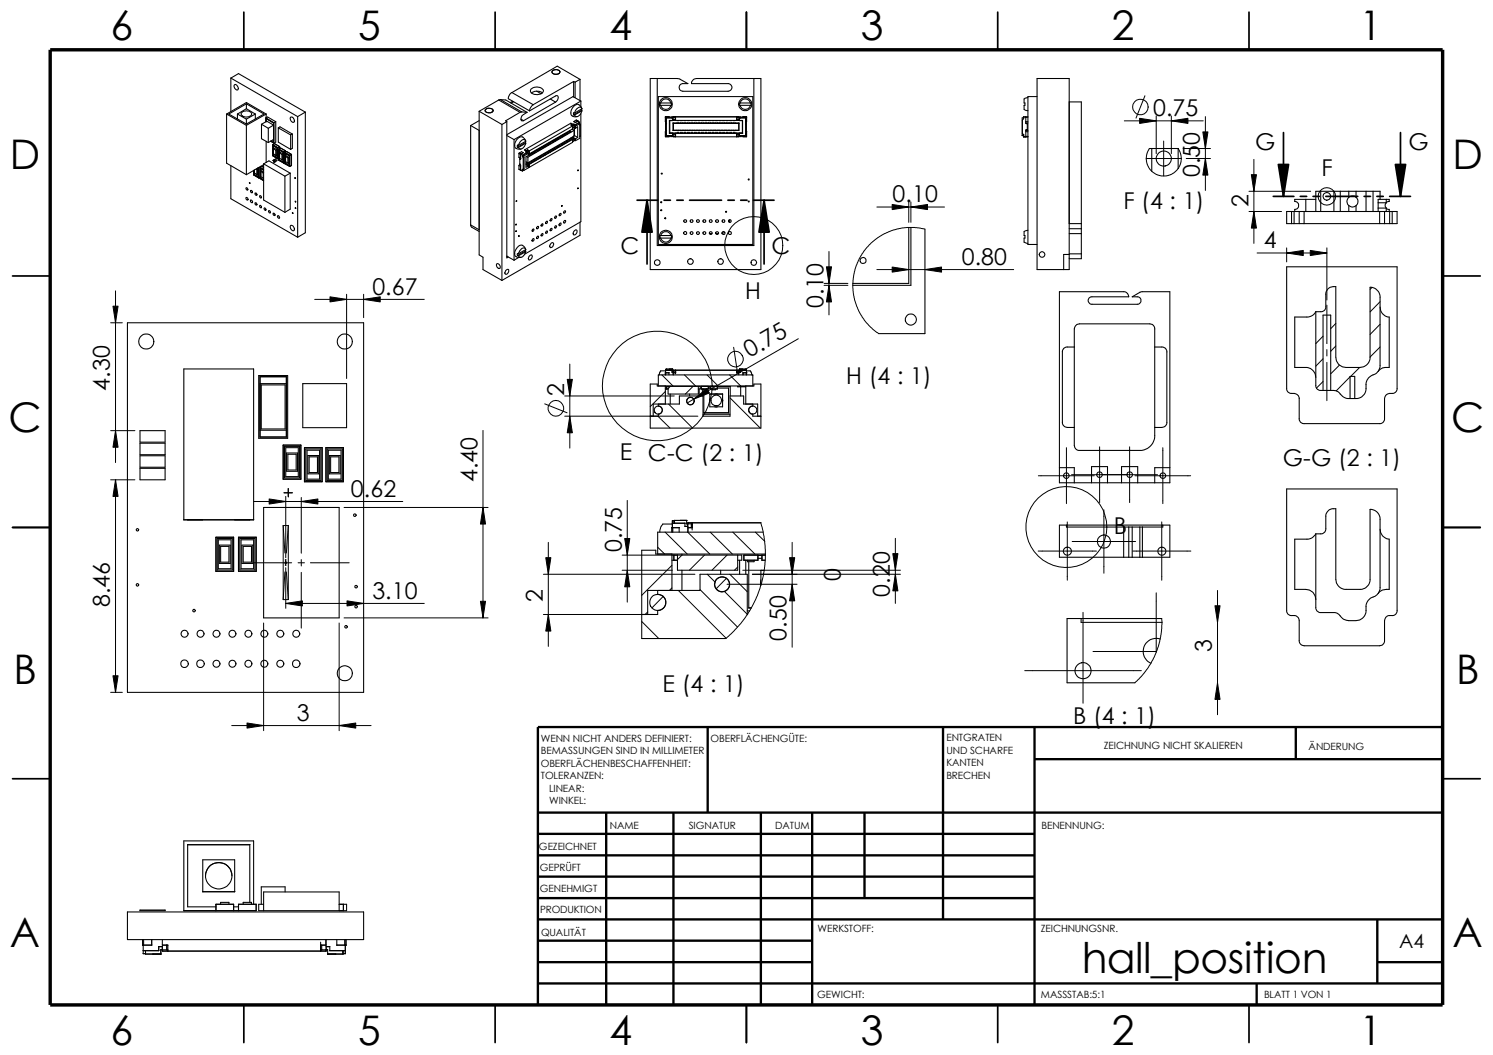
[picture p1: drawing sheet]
<svg xmlns="http://www.w3.org/2000/svg" width="297mm" height="210mm" viewBox="0 0 297 210" stroke-linecap="round" stroke-linejoin="round" font-family="sans-serif">
<g fill="none" stroke="#000" stroke-width=".34">
<path d="M48.5 2.4v7.5M98.5 2.4v7.5M148.5 2.4v7.5M198.5 2.4v7.5M248.5 2.4v7.5M126.7 39.8h4.1M128.7 39.8l1 6.4h-2zM128.7 39.8v12.7M132.1 39.8h1.3M134.7 39.8h1.2M137.2 39.8h6.3M144.8 39.8h1.3"/>
<path d="M147.4 39.8h1.2M149.9 39.8h4.1M152 39.8l1 6.4h-2zM152 39.8v12.7M253.3 39.1h4.1M254.3 32.7h2.1l-1 6.4zM255.4 26.4v12.7M258.7 39.1h1.3M261.2 39.1h1.3M263.8 39.1h6.3M271.4 39.1h1.3M273.9 39.1h1.3"/>
<path d="M276.5 39.1h4.1M277.6 32.7h2.1l-1.1 6.4zM278.6 26.4v12.7M2.5 54.9h7.5M287 54.9h7.5M2.5 104.9h7.5M287 104.9h7.5M2.5 154.9h7.5M287 154.9h7.5M48.5 199.9v7.5M98.5 199.9v7.5M148.5 199.9v7.5"/>
<path d="M198.5 199.9v7.5M248.5 199.9v7.5"/>
</g>
<g fill="none" stroke="#000" stroke-width=".47">
<path d="M140.8 144.7v17M187.6 144.7v38.2M205.8 144.7v55.2M205.8 151h81.2M257.8 144.7v6.3M287 144.7h-180v55.2M107 170.2h98.8M107 165.9h98.8M107 161.7h180M107 178.7h98.8M107 174.4h98.8M120.6 161.7v38.2"/>
<path d="M134 161.7v38.2M151.4 161.7v38.2M161.6 161.7v38.2M172 161.7v17M107 191.4h54.6M107 187.2h54.6M107 182.9h180M107 195.7h180M250 195.7v4.2M274 182.9v12.8M274 191.4h13"/>
</g>
<path d="M10 9.9h277v190h-277z" fill="none" stroke="#000" stroke-width=".68" stroke-linecap="butt"/>
<g fill="none" stroke="#000" stroke-width=".2">
<path d="M227.8 19l-1.8 4.5M223.7 24h15.7M226.7 23.5l3.3 .5-3.3 .6zM228 31.5h7M228.7 29.5l-.6 1.5-.1 .7 .3 1.1 .5 .9 1.4 1.1 .9 .2h.9l1.5-.6 .9-.8 .3-.6 .3-1.5M230 23.1v7.5M231.5 28.1v6.9M233 24l3.3-.5v1.1zM233 23.1v7.5M234.4 29.5l.4 .7 .2 1.3M235.4 29.5h5.4M236 31.5h4.8"/>
<path d="M239.3 26.2h1l-.5 3.3zM239.8 31.5l.5 3.3h-1zM239.8 23.2v14.7M248.5 38.1h12.3M249 34.8h1l-.5 3.3zM249.5 31.7v16.7M23 57.9v34.1M62.6 59.6h21.8M65.7 59.1l3.3 .5-3.3 .5zM69 58.5v16.8M72.3 59.6l3.3-.5v1zM72.3 58.5v4.7"/>
<path d="M164 56.8h4.7M164 56.4h4.7M164.4 53.1h1l-.5 3.3zM164.9 56.8l.5 3.3h-1zM164.9 50v12.7M174.5 41.2h13.4M174.5 53.6h27.2M177.5 40.7l3.3 .5-3.3 .5zM177.5 53.1l3.3 .5-3.3 .5zM180.8 40.2v4M181.2 41.2l3.3-.5v1zM181.2 40.2v4"/>
<path d="M184 53.6l3.3-.5v1zM184 45.6l-2-.3h-2.4l-1.7 .4-1.9 .8-1.4 .8-1.7 1.4-1.4 1.8-.9 1.7-.5 1.4-.4 2.2v2.1l.3 1.7 .9 2.3 1.1 1.9 1.6 1.6 1.2 1M248.5 42.1h6.5M249.5 42.1l.5 3.3h-1zM250.1 50.3h13.9M256 50.3l3.3-.5v1zM256 49.3v2.8M260.7 49.8l3.3 .5-3.3 .5zM264 49.3v10.4M273 57.2l-.4 .4M22 64.2h2.3M22.5 60.9h1l-.5 3.3z"/>
<path d="M112.3 78.8h21.9M112.9 75.5h1l-.5 3.3zM113.4 72.4v16.8M131.7 74.6l2.2 2.2M132.4 77.9l-3 3M133.3 76.9l-.4 .4M136.2 74.6l2.2 2.2M137.9 76.9l-1.5 1.5M138 79.4l2.6-2.1 .5 .9zM140.7 74.6l2.2 2.2M145.2 74.6l2.2 2.2M145.2 79.2l6.1 6"/>
<path d="M146 69.1l.7 4.7M149.6 74.6l.2 .1M158.8 67.4l-22.1 12.8M263.2 66.9l-1.4 1.5M263.2 71.4l-1.4 1.5M263.2 75.9l-1.3 1.3M264 60.7v7.6M264 69.6v1.2M264 72.1v7.6M265.8 64.3l-1.1 1.1M265.8 68.8l-1.1 1.1M266.5 72.6l-1.8 1.8"/>
<path d="M268.6 75l-2.8 2.8M270.5 73.1l-1.8 1.8M274.6 60l-2 2.1M274.6 64.5l-2 2M274.6 69l-2 2M22 95.5h4.8M22 85.7h4.8M23 95.5l.5 3.3h-1zM23 85.7l.5 3.3h-1zM23 95.5v42.3M50.5 99.8h29.6M53.5 99.3l3.4 .5-3.4 .5z"/>
<path d="M56.9 98.8v12.2M59.9 99.8l3.3-.5v1zM59.9 99v11.1M96.1 85.6v37.3M108.4 80.3l4.4 1.8M112.3 82.8h26.5M113.4 82.8l.5 3.3h-1zM124.8 99.6v20.2M130.9 82.8l2.4 2.4M133 80.4l4.8 4.8M206.6 94.7h11.1M212.2 89.1v11.1"/>
<path d="M213.2 94.4h17.1M218.8 88.9v11.1M224.7 88.9v11.1M225.8 94.7h11.1M231.3 89.1v11.1M50.5 112h7.5M56.3 104.6l.4 5.4M56.3 104.6v14.7M56.3 119.3h1.1M56.3 104.6h1.1v14.7M56.7 113.8l-.4 5.5M56.7 111.9h.3"/>
<path d="M56.7 111.8l.3 .3M56.8 111.3l.1 1.2M56.9 111.8v.3M56.9 112.9v8.1M56.9 111.3l-.1 1.2M57 113.8l.4 5.5M57 111.8l-.3 .3M57.4 104.5l-.4 5.5M59.3 112h1.3M59.9 111.3v1.3M59.9 113.9v11.1M61.8 112h7.7"/>
<path d="M68.4 101h28.7M69 119.5l3.3 .6-3.3 .5zM95.6 119.6h1l-.5 3.3zM96.1 101l.5 3.3h-1zM108.1 114.3h30.2M108.6 111h1l-.5 3.3zM109.1 107.9v20.7M123.8 113.5h10M123.8 110.4h10M124.3 107.1h1l-.5 3.3zM124.8 113.5l.5 3.3h-1zM130.8 108.9l1.4 1.3"/>
<path d="M131.9 118.7l-2.2 2.2M132.3 105.9l4.4 4.3M133.7 112.5l-6 5.9M133.7 117l-.5 .5M135 117.5l9.5 9.5M135.7 110.4l-.9 .9M136.8 105.9l4.4 4.3M139.3 117.3l7.4 7.5M140.2 110.4l-3 3.1M140.7 114.3l1.5 1.5M141.3 105.9l4.4 4.3M144.1 117.7l4.6 4.5"/>
<path d="M144.5 115.1l-2 2M144.6 110.4l-3 3.1M144.6 116.2h14M145.2 114.3l3.5 3.4M145.8 105.9l4.4 4.3M146.8 112.8l-.7 .7M147.8 113.5h31.4M149.7 114.3h29.5M150.3 105.9l1.8 1.8M151.3 116.5l-.9 2.6-1.8 3.3-2 2.5-2.2 2.1M151.4 104l.6 2.8 .3 2.5-.2 3.8-.7 3.3M157.1 111h1l-.5 3.3z"/>
<path d="M157.6 116.2l.5 3.3h-1zM157.6 107.9v20.9M177.6 110.2h1l-.5 3.3zM178.1 114.3l.5 3.3h-1zM178.1 107.1v13M206.5 109.6h11.6M212.3 103.8v11.6M213.3 107.7h12.6M219.6 101.4v12.6M225.3 109.6h11.6M230 117.9v11.9M231.1 103.8v11.6"/>
<path d="M242.2 117.5v24.7M22 137.8h2.3M22.5 134.5h1l-.5 3.3zM52.4 124v21.4M56.9 120.1l3.3-.6v1.1zM56.9 120.1h27.5M67.5 124v21.4M68.4 122.9h28.7M108.1 122.3h21.8M109.1 122.3l.5 3.3h-1zM127.7 123.7l3.4 3.3M128.9 121.8l-.5 .5"/>
<path d="M203.9 133.4h23.2M215.5 121.8v18.1M217.5 129.6h12.6M231.1 123.1l-.1 3.1-.3 1.5-.7 2.1-.6 1.5-1.1 1.8-1.1 1.4-1.4 1.3M241.7 120.5h1l-.5 3.3zM242.2 135.8l.5 3.3h-1zM46.1 144.4h27.7M49.1 143.8l3.3 .6-3.3 .5zM67.5 144.4l3.3-.6v1.1z"/>
<circle cx="226.9" cy="21.3" r="1.56"/>
<circle cx="264" cy="39.1" r="1.73"/>
<circle cx="150" cy="48.9" r="5.8"/>
<circle cx="130.8" cy="76.8" r="10.9"/>
<circle cx="146.3" cy="71.5" r="1.55"/>
<circle cx="110.6" cy="81.2" r="1.55"/>
<circle cx="212.2" cy="104.9" r="8.1"/>
</g>
<g fill="none" stroke="#000" stroke-width=".21">
<path d="M45.9 15.5l1.6-.9 13.2 7.7M45.9 15.5l13.3 7.7M45.9 15.5v6.7M46.6 16.9a.62 .62 0 0 1 .7 .2 .62 .62 0 0 1 .1 .7 .62 .62 0 0 1-.7-.2 .62 .62 0 0 1-.1-.7zM99.2 19.9l4.3 2.5M99.2 19.9l-3.9 2.2M99.6 19.8l-.4 .1M99.6 19.8l4.2 2.5M99.6 19.8l1 .1 4.3 2.5M101.9 18.4a1.49 1.49 0 0 0-.8 1.2l4.3 2.5M101.9 18.4l4.2 2.4M105.7 17.7a1.64 1.64 0 0 1 2.4 .4 1.56 1.56 0 0 1-2.1 .5l-.4-.3z"/>
<path d="M105.7 18.5l.3-.2a1.97 1.97 0 0 1 1.8 .1l.1 .1M106.8 18.1l.9 .6M109.5 19.7l1 .6M109.9 14.1a1.04 1.04 0 0 1 1.5 .2 .93 .93 0 0 1-1.5 .3zM110 14a.85 .85 0 0 1 1.4 .4 .95 .95 0 0 1-1.6-.1zM114.1 16.2v3.1M114.1 16.2l-8 4.6M114.1 16.2l.3 .1M114.4 16.3v3.1M115.4 15.8l-1 .5M115.4 15.8v4.2M115.4 15.8l-4.5-2.6-9 5.2"/>
<path d="M129.4 15.6h5.4l2.1 1h-1.1a.76 .76 0 0 0-.7 .8 .76 .76 0 0 0 .7 .8h9.1a.76 .76 0 0 0 .7-.8 .76 .76 0 0 0-.7-.8h-7.3a1.01 1.01 0 0 1 1-1h12.8v38h-22zM130.8 15.6v33.3h19.2v-33.3M131 19.2h18.8v29.4h-18.8zM204.5 19.4l-.8 .3v.8h.2v.5h-.2v.8l.8 .2M206.3 19.2h-1.8v29.4h1.8M206.3 15.6h6.4v38h-6.4zM45.1 22.7l3.9 2.2M45.1 22.7v9.8l3.9 2.3M45.1 22.7l3.9-2.3 4 2.3M45.9 32.9v6.6l13.3 7.7M47.2 22.7v1M47.2 22.7l1.8 1"/>
<path d="M48.1 22.4a1.31 1.31 0 0 1 2 .3 1.19 1.19 0 0 1-1.1 .6 1.19 1.19 0 0 1-1-.7zM48.9 39.3a.26 .26 0 0 1 .4 .1 .26 .26 0 0 1-.2 .4zM48.9 37.4l.2-.1 .1 .2v.3l-.2-.1zM49 20.7v.9M49 23.7v1M49 24.9v9.9M49 21.6l-1.8 1.1M49 21.6l1.8 1.1M49 20.7l3.5 2-3.5 2M49 20.7l-3.5 2 3.5 2M49.6 36.3l.1 .2zM49.8 39.8a.3 .3 0 0 1 .4 .2 .3 .3 0 0 1-.1 .3l-.2-.1z"/>
<path d="M49.9 37.9l.3 .2v.3a.34 .34 0 0 1-.3-.5zM50.5 33.9v.9l1 .6M50.6 34.4l.5 .3M50.8 22.7l-1.8 1M50.8 22.7v1M51 33.6l.1 .1M51.1 33.7v1M51.1 34.7l.2 .1M51.2 33.5l.1 .1M51.2 33.6l-.1 .1M51.2 34.6l-.1 .1M51.3 33.4v1.7l-.7-.4v-.9"/>
<path d="M51.4 33.4v1.9l-.9-.5v-.9M51.5 33.3v2.1M51.6 39h.3l.1 .3a.24 .24 0 0 1-.3 0 .24 .24 0 0 1-.1-.3zM51.7 33.3v2.2l.7 .4M51.7 33.3l.4-.2 .3 .2M51.7 35.2l-.2 .2M51.7 33.3l.7 .4M51.8 33.1v.2M51.9 35.2l.5 .2M51.9 34.1v-.1l.5 .2M52 34.1l.4 .3M52 24.7l1.4 .8"/>
<path d="M52 24.7v2.9l1.4 .8M52.4 34.4v1M52.4 32.6v7.2l4.3 2.4M52.4 33.8l-.6-.4v2.1l.6 .4M52.4 33.9l-.5-.3v1.9l.5 .3M52.4 34.3v.1M52.4 35.4h.1M52.4 32.6l4.3 2.5M52.4 32.6l1.1-.6 4.2 2.5M52.4 32.8l-3.4 2M52.9 23.5l1.6 .9M52.9 23.5v.8"/>
<path d="M52.9 23.5l.4-.2 1.6 .9M53 24.2v-.6l1.4 .9v3.9l-.5-.3M53 24l1.4 .9M53 22.7v.8M53 28.1v4.2M53 22.7l-4 2.2M53 24.2l-1 .5M53.4 25.5v2.9M53.8 28.1l.7 .4M54.3 27.9h.1M54.3 28.8l.9 .6M54.3 28.8l.3-.2 1 .6"/>
<path d="M54.3 28.8v2.2l.9 .6M54.3 28.9l.9 .5v2.1l-.9-.6zM54.4 24.9l-1 .6M54.4 27.8l-1 .6M54.4 29l.7 .5v1.8l-.7-.4zM54.4 30.6l.5 .3M54.4 29.4l.7 .4v1.1h-.2M54.5 24.4v4.1M54.5 31.8v.5l.2-.1M54.5 31.8l-.2 .1 .2 .1M54.5 31.8l.4-.2v.2M54.5 29.5l-.1 .1 .5 .3"/>
<path d="M54.9 24.2v4.1l-.4 .2M54.9 29.9v1M54.9 24.2l-.4 .2M54.9 31.8l.2 .2-.3 .2-.3-.2M54.9 31.8l-.4 .2M55 29.8l-.1 .1M55 30.8l-.1 .1M55.2 29.4v2.2M55.4 25.4v2.9l2.4 1.4M55.4 25.4l2.4 1.4M55.4 25.4l.3-.2 2.5 1.5M55.5 29.7l.9 .5"/>
<path d="M55.5 29.7l.3-.2 1 .5M55.5 29.7v2.2l.9 .5M55.5 31.5l-.3 .1M55.6 29.9l.7 .4v1.9l-.7-.4M55.6 30.4l.5 .3M55.6 30.4v1.1l.5 .2M55.6 29.2v.4M55.6 29.2l-.4 .2M55.7 30.4v-.1l.6 .3v1.2l-.2-.1M55.7 30.4h-.1M56.1 30.7v1M56.2 30.6l-.1 .1"/>
<path d="M56.2 31.7h-.1M56.4 30.3l-.9-.5v2l.9 .5M56.4 30.2v2.2M56.6 30.4l1.1 .5M56.6 30.4l.4-.3 1 .6M56.6 30.4v2.2l1.1 .5M56.6 32.3l-.2 .1M56.7 35.1v7.1M56.7 30.5l.9 .4v2.1l-.9-.5zM56.8 30v.3M56.8 32.2l.5 .2M56.8 30l-.4 .2"/>
<path d="M56.9 31.1v-.2l.5 .4v1.2l-.1-.1M56.9 31.1l-.1 .1 .5 .2M57.3 31.4v1M57.4 31.4h-.1M57.4 32.4h-.1M57.5 31l-.7-.4v1.9l.7 .4M57.7 30.9v2.2M57.7 34.5l-1 .6M57.7 34.5v7.1l-1 .6M57.8 23.3a.63 .63 0 0 1 .7 .3 .63 .63 0 0 1-.1 .7 .72 .72 0 0 1-.6-1zM57.8 26.8v2.9M58 30.7l-.3 .2"/>
<path d="M58 30.7v2.2l-.3 .2M58.2 26.7v2.8l-.4 .2M58.2 26.7l-.4 .1M58.6 35.3h.2v.2zM59.2 23.2v24M60.7 22.3l-1.5 .9M60.7 22.3v24l-1.5 .9M93.6 25l1.7 1M93.6 25v19.7M95.3 22.1v28.6l.8 .5v2.4l3.8 2.2M95.3 24l-1.7 1M95.3 22.1l4.6 2.7"/>
<path d="M96.6 21.8a.99 .99 0 0 1 1.5 .2 .93 .93 0 0 1-1.6 0zM99.9 24.8v31M100.8 27l1.5 .8M100.8 24.2v27.1l.3-.2M100.8 24.2l-.9 .6M102 20.2l-.5 .2M102.2 20.2l-.5 .3M102.3 27.8v24M102.7 40l.1-.1-.1 .2zM103 29.3h.2M103.2 28.9h-.2v.4M103.2 33.7l.4 .2"/>
<path d="M103.2 30.6l.3 .1M103.2 30.6v.7M103.2 32.9v.8M103.2 31.3l.2 .1M103.2 32.9l.3 .2M103.2 33.7l.3 .1M103.3 30.4l-.1 .2M103.3 30.4l.5-.2 .3 .2-.5 .2M103.3 30.4l.3 .2M103.4 31.4v1.3l.1 .1M103.4 31.4l.2 .1M103.4 32.6l-.2 .3"/>
<path d="M103.5 22.4l-2.9 1.6 .2 .2M103.5 33.8l.1 .1M103.5 31.6l-.1 .1M103.5 30.7v.8l-.3-.2M103.5 33.1v.7M103.6 28.1l.1-.1a.55 .55 0 0 1 .9-.1v.2l-1.4 .8zM103.6 32.8v1l.3 .2M103.6 30.7v1M103.6 31.6l-.1 .1M103.6 30.7l.3 .2M103.6 31.6h.1M103.6 33l-.1 .1"/>
<path d="M103.6 30.6l-.1 .1M103.6 23.7l.6 .3M103.6 33.9h.1M103.8 22.3l-.3 .1M103.8 22.3l1.1 .1M103.9 30.9v.2M103.9 33.7v.3M103.9 31.1l.2 .3M104.1 30.9l.1 .1M104.1 31l-.2 .1M104.1 30.9v.1M104.1 33.7l.1 .2"/>
<path d="M104.1 31l.1 .3-.1 .1M104.1 33.7h-.2M104.1 31.4v2.3M104.1 30.4l-.5 .3M104.1 33.7l.1-.1-.1 .1M104.2 33.9l-.3 .1M104.2 31l.9-.5v.4l-.5 .3v2.1l.5-.3M104.2 31v2.9M104.4 29.8l.3 .3 .2-.2 .3 .2M104.4 29.8l.3 .2 .3-.2M104.6 28.4v.1M104.6 28.1v.3"/>
<path d="M104.6 28.4l-1.6 .9M104.6 28.1a.94 .94 0 0 0-.8-.9 .94 .94 0 0 0-1 .6 1.18 1.18 0 0 0-.1 1.7l1 .1M104.6 28.5a1.09 1.09 0 0 1-1.3 1.1l-.1-.3M104.6 28.5l-1.4 .8M104.6 32.5l.2-.1 .3 .2M104.6 32.2l.4 .2M104.6 32.8l.5 .2M104.6 32.7l.2 .1M104.7 30.3h.1M104.8 30.1l.1 .1M104.8 30.1l-.2 .1 .2 .2M104.8 30.4l-.9 .5"/>
<path d="M104.8 30.1v.2M104.8 30.4l-.7 .5M104.8 30.3l.1 .1M104.8 31.1l.2 .2M104.8 32.8l.1 .1M104.8 32.4v.1M104.8 32.4l.5 .3M104.9 22.4l-.7 .4a.91 .91 0 0 0-.4 1.2h.4M104.9 30.4l.4 .2M104.9 30.2v.2M104.9 32.3l-.1 .1M105 29.8l.3 .2"/>
<path d="M105 29.8v.1M105 31.3v1.1M105.1 30.5h.1M105.1 32.6l.1 .3-.2 .1M105.1 32.6l-.3 .2M105.1 33v.4l-.9 .5M105.2 30.1l-.3 .1M105.2 30.1v.1M105.2 33.1v.1M105.2 30.5l-.1 .1M105.2 30.8l.2 .1M105.2 30.8h.1"/>
<path d="M105.2 33.2l-.1 .1M105.2 33.2l.1 .1M105.2 32.4l.3 .2M105.2 32.4l.4-.1 .1 .1-.2 .2M105.2 30.2v.2M105.2 32.8v.3M105.3 30.8l.1 .1M105.3 30.6l-.2 .1M105.3 30v.6M105.3 32.7v.6M105.5 30.6l.2 .2-.3 .1M105.5 30.6l-.2 .2"/>
<path d="M105.5 30.6l-.3 .2M105.7 30.5l.2 .1M105.7 32.1l.3 .2M105.7 32.1l.4-.1 .1 .1-.2 .2M106 30.4h.1M106 30.4l.2 .1-.3 .1M106 30.4l-.3 .1M106.1 20.8a1.66 1.66 0 0 0-.7 1.3M106.2 31.8l.3-.1 .2 .1-.2 .2M106.2 31.8l.3 .2M106.3 30.2l.2-.1 .2 .1-.3 .2zM106.5 30.1l-.3 .1 .2 .2"/>
<path d="M106.7 29.9l.2 .2M106.7 29.9h.1M106.7 31.5l.3 .2M106.7 31.5l.3-.1 .2 .1-.2 .2M106.8 29.9l.1 .2M107 29.8l.2 .1-.3 .2M107 29.8l-.2 .1M107 29.8l-.3 .1M107.2 29.6l.2 .2M107.2 29.6h.1M107.2 31.2l.4-.1 .1 .1-.3 .2M107.2 31.2l.2 .2"/>
<path d="M107.3 29.6l.1 .2M107.5 29.5l.2 .1-.3 .2M107.5 29.5l-.3 .1M107.5 29.5l-.2 .1M107.7 31l.4-.2 .1 .1-.3 .2M107.7 31l.2 .1M107.7 29.3l.2 .2M107.7 29.3h.1M107.8 29.3l.1 .2M108 29.2l.2 .1-.3 .2M108 29.2l-.3 .1M108 29.2l-.2 .1"/>
<path d="M108.2 29.1l.3-.2 .2 .1-.3 .2zM108.2 30.7l.3 .1M108.2 30.7l.4-.1 .1 .1-.2 .1M108.2 29.1l.2 .1M108.7 28.8l.2 .1M108.7 28.8h.1M108.7 30.4l.2 .1M108.7 30.4l.4-.1 .1 .1-.3 .1M108.8 28.8l.1 .1M109 28.7l.2 .1-.3 .1M109 28.7l-.2 .1M109 28.7l-.3 .1"/>
<path d="M109.2 30.1l.4-.1-.2 .3M109.2 30.1l.2 .2M109.2 28.5l.2 .1M109.2 28.5h.1M109.3 28.5l.1 .1M109.5 28.4l.1 .1-.2 .1M109.5 28.4l-.3 .1M109.5 28.4l-.2 .1M109.7 28.2l.3-.1 .1 .1-.2 .2zM109.7 29.8l.2 .2M109.7 29.8l.4-.1 .1 .1-.3 .2M109.7 28.2l.2 .2"/>
<path d="M110.1 27.9l.3 .2M110.1 27.9h.1M110.2 29.5l.3-.1 .2 .1-.3 .2M110.2 29.5l.2 .2M110.2 27.9l.2 .2M110.5 27.8l.2 .1-.3 .2M110.5 27.8l-.3 .1M110.5 27.8l-.4 .1M110.5 20.3a.78 .78 0 0 0 .3-1.3l-5.4 3.1M110.5 20.3l-6.3 3.7M110.7 27.6l.2 .2M110.7 27.6h.1"/>
<path d="M110.7 29.3l.2 .1M110.7 29.3l.3-.2 .1 .1-.2 .2M111 27.5l.1 .1-.2 .2M111 27.5l-.3 .1M111.2 27.3l.3-.1 .1 .1-.2 .2zM111.2 29l.2 .1M111.2 29l.4-.1-.2 .2M111.2 27.3l.2 .2M111.6 27.1l.3 .1M111.7 28.7l.4-.2 .1 .2-.3 .1M111.7 28.7l.2 .1M111.9 26.9h.1"/>
<path d="M112 26.9l.1 .2-.2 .1M112 26.9l-.4 .2M112.1 26.8l.2 .1M112.1 26.8h.1M112.2 28.4l.2-.2 .2 .1-.2 .2M112.2 28.4l.2 .1M112.2 26.8l.1 .1M112.5 26.6l.1 .2-.3 .1M112.5 26.6l-.4 .2M112.5 26.6l-.3 .2M112.6 28.1l.4-.2 .2 .2-.3 .1M112.6 28.1l.3 .1"/>
<path d="M112.7 26.5l.2-.1 .2 .1-.2 .1zM112.9 26.3l-.3 .2 .3 .1M113.1 26.2h.1M113.1 26.2l.3 .1M113.2 27.8l.2 .2M113.2 27.8l.3-.1 .2 .1-.3 .2M113.2 26.2l.2 .1M113.4 26.1l.2 .1-.2 .1M113.4 26.1l-.2 .1M113.4 26.1l-.3 .1M113.5 27.5l.4 .2M113.6 27.5l.2 .1"/>
<path d="M113.7 24.9l.2 .1 .3-.1M113.7 24.9h.1M113.8 27.6l.1 .1M113.8 25.7l.4 .3-9.2 5.3M113.8 27.3h.1M113.8 27.3l.2 .1M113.9 24.7l-.2 .2M113.9 25.1l-8.6 4.9M113.9 25.1l-.3-.3 .3-.1-.3-.2-9.2 5.3M113.9 25.1v.6l-8.6 4.9M113.9 27.7v.6l-8.6 5M113.9 27.7l-8.6 5"/>
<path d="M113.9 27.3l.6 .3M114 27.4l.2 .3M114 27.4l-.2 .2M114.1 27.6h.2M114.1 22.9h.2M114.2 25.3l-.3 .2M114.2 24.7l.2 .2M114.2 24.9l.1 .1M114.2 24.7l.2 .1M114.2 24.7l-.2 .1 .2 .1M114.2 25.3l.3 .2M114.2 24.2l.4-.3 .3 .2-.4 .2z"/>
<path d="M114.2 27.7l-.3 .1M114.2 25.4v1.7l-9.2 5.3M114.2 26.9l.1 .1M114.3 27.9l-.4 .3M114.3 25v.2l-.4 .2M114.3 27.6v.3M114.3 25l.2 .1M114.3 27.9l.2 .1M114.3 27.6l-.1 .1M114.3 27.9l.1 .1M114.3 25.4v1.6M114.3 27l.6 .3"/>
<path d="M114.3 27h-.1M114.3 22.5l-.2-.1v.5M114.4 24.8v.1M114.5 25.1v.4M114.5 27.6v.4M114.5 25.5l.4-.3v2.1M114.7 23.9l.6 .4M114.9 37.4h.2l-.1 .1zM114.9 33.9l.2-.1-.1 .2zM114.9 24.1h.2M114.9 27.3l-.4 .3M115 24.1l-.5 .3-.3-.2"/>
<path d="M115.3 24.6h.1M115.3 24.3l-.9 .5M115.3 24.3v.3M115.4 24.6l-.9 .5M115.4 24.6l-.3-.1-.7 .4M115.4 24.6v2.9l-.9 .5M115.4 24.7v.1M115.4 24.8v2.3M115.4 24.8v.1M115.6 20.1v1.1M115.6 22.6v21.5l-11.2 6.4M115.6 20.1l-13.3 7.7"/>
<path d="M115.6 20.1l-1.6-.9-13.2 7.6M115.7 21.9l.1 .2M115.7 21.9l-1.6 1M115.7 21.7v.2M115.8 21.6l-.1-.1a.91 .91 0 0 0-.8-.8 .91 .91 0 0 0-.9 .7 1.18 1.18 0 0 0-.1 1.7l.9 .1M115.8 21.6a.56 .56 0 0 0-.6-.3 .56 .56 0 0 0-.5 .4l-.4 .8M115.8 22.1a1.33 1.33 0 0 1-1.2 1.1l-.3-.3M115.8 21.6l-1.5 .9M115.8 22.1l-1.5 .8M131.3 20.5h2.3v.5h-2.2zM131.4 20.5a1.04 1.04 0 0 1 1.1-.8 1.04 1.04 0 0 1 1 .8M131.4 21a1.04 1.04 0 0 0 1.1 .8 1.04 1.04 0 0 0 1-.8"/>
<path d="M131.6 34.5h.2l-.2 .1zM132.4 26.2v1h.7M132.4 23.3v1M132.4 26.2h.1M132.4 23.6h.2M132.4 23.9h.2M132.4 26.6h.2M132.4 26.8h.2M132.5 23.2l-.1 .1M132.5 23.2h.6M132.6 26h.1M132.6 24.6h.1"/>
<path d="M133.2 24v2.5M133.2 26.5h.7M133.2 24h.1M133.3 24h.5M133.3 24v2.5M133.3 26.5h-.1M133.3 26.5h.5M133.7 23.3v.2M133.7 27v.2M133.8 23.5v.5h-.6M133.8 26.5v.5M133.8 23.7h.6"/>
<path d="M133.8 26.7h.6M133.9 24.5h13.1M133.9 24.5l.1 .1M133.9 24.5v1.5M133.9 26h.8M133.9 26.7v-.2h.4v.2M133.9 23.7v.3h.4v-.3M133.9 23.2h13.1M133.9 27.2h13.1M133.9 23.3v.2M134 23.5h-1.4v3.5h1.3v.2M134 24.6h13"/>
<path d="M134 24.6v1.3M134 25.9l-.1 .1M134.4 23.5l-.1-.2h-1.9v3.9h1.9l.1-.2M134.4 23.2v.8h12.2v-.8M134.7 25.9h.3M134.7 24h.3M134.7 26.5h.3M134.7 24.5v.1M135 24.5v.1M135 26h.4M135.4 25.9h.4M135.4 24h.4"/>
<path d="M135.4 26.5h.4M135.4 24.5v.1M135.8 24.5v.1M135.8 26h.3M136.1 25.9h.3M136.1 24h.3M136.1 26.5h.3M136.1 24.5v.1M136.4 24.5v.1M136.4 26h.4M136.8 25.9h.4M136.8 24h.4"/>
<path d="M136.8 26.5h.4M136.8 24.5v.1M137.2 24.5v.1M137.2 26h.3M137.5 25.9h.3M137.5 24h.3M137.5 26.5h.3M137.5 24.5v.1M137.8 24.5v.1M137.8 26h.4M138.2 25.9h.4M138.2 24h.4"/>
<path d="M138.2 26.5h.4M138.2 24.5v.1M138.6 24.5v.1M138.6 26h.3M138.9 25.9h.3M138.9 24h.3M138.9 26.5h.3M138.9 24.5v.1M139.2 24.5v.1M139.2 26h.4M139.6 25.9h.4M139.6 24h.4"/>
<path d="M139.6 26.5h.4M139.6 24.5v.1M140 24.5v.1M140 26h.3M140.3 25.9h.3M140.3 24h.3M140.3 26.5h.3M140.3 24.5v.1M140.6 24.5v.1M140.6 26h.4M141 25.9h.3M141 24h.3"/>
<path d="M141 26.5h.3M141 24.5v.1M141.3 24.5v.1M141.3 26h.4M141.7 25.9l.4 .1M141.7 24h.4M141.7 24.5v.1M142 24.5v.1M142 25.9v.1M142 26.4v.1M142 26h.4M142.1 26.4l-.4 .1"/>
<path d="M142.4 25.9h.3M142.4 24h.3M142.4 26.5h.3M142.4 24.5v.1M142.7 24.5v.1M142.7 26h.4M143.1 25.9h.4M143.1 24h.4M143.1 26.5h.4M143.1 24.5v.1M143.5 24.5v.1M143.5 26h.3"/>
<path d="M143.8 24h.3M143.8 26.4l.3 .1M143.8 25.9h.3M143.8 24.5v.1M143.8 26.4v.1M144.1 24.5v.1M144.1 26h.4M144.5 25.9h.4M144.5 24h.4M144.5 26.5h.4M144.5 24.5v.1M144.9 24.5v.1"/>
<path d="M144.9 26h.3M145.2 25.9h.3M145.2 24h.3M145.2 26.5h.3M145.2 24.5v.1M145.5 24.5v.1M145.5 26h.4M145.9 25.9h.4M145.9 24h.4M145.9 26.5h.4M145.9 24.5v.1M146.3 24.5v.1"/>
<path d="M146.6 23.5h.1M146.6 27v.2h1.9M146.6 26.5v.7M146.6 23.7h.5M146.6 26.7h.5M146.6 23.7v.3h.4v-.3M146.6 23.5v-.2h1.9v3.9M146.6 26.5v.2M147 26.7v-.2h-12.6v.7M147 23.3v.2h1.4M147 24.5v1.4h-13M147 24.5v1.5h-.7"/>
<path d="M147.1 20.5h2.3v.4l-2.3 .1zM147.1 24h.6v2.5h-.6M147.1 23.5v.5h.6v2.5M147.3 20.5a1.02 1.02 0 0 1 1-.8 1.02 1.02 0 0 1 1 .8M147.3 21a1.02 1.02 0 0 0 1 .8 1.02 1.02 0 0 0 1-.8M147.3 23.3v.2M147.3 27v.2M147.8 26.5h-.7v.5M147.8 23.2h.7M148.3 26h.1M148.3 23.5v3.5h-1.3v.2M148.3 23.6h.2"/>
<path d="M148.3 23.9h.2M148.3 26.6h.2M148.3 26.8h.2M148.3 24.6h.1M148.5 23.2v.1zM148.5 27.1l-.7 .1M148.5 24.2v.1M148.5 26.2h.1M148.9 35.6h.2l-.1 .2zM203.4 26.6h.1M203.4 26.6l.3 .2M203.6 27v.2h.9"/>
<path d="M203.7 23.5h-.3v3.5h.3M203.7 26.8h.1M203.7 26.8v.4l.8-.1M204.1 23.2v.1M204.1 23.3v1.2l.3 .1v1.2M204.1 24.5h.4M204.1 26h.4M204.1 23.3h-.4v.3l-.3 .3v2.7M204.1 26.2h.4M204.1 24.2h.4M204.1 23.3h.4M204.1 25.9v1.3"/>
<path d="M204.1 25.9h.2M204.4 25.8l-.1 .1M204.4 25.8h.1M204.5 23.2h-.9v.3M212.7 20.3h2.4v25.2M228.7 29.5h5.8M229.1 29.5v4.6M234.4 29.5v4M259.8 39.7v2.4M261.8 39.7h-4.2v.4l.4 .1a.83 .83 0 0 1 .1 1.3l-.5 .2v.4M262.8 38.1v4M265.4 38.1v4"/>
<path d="M266.7 38.1v4M268.3 39.2a1.08 1.08 0 0 0 0 1.7M268.3 39.2a1.14 1.14 0 0 1 1.5 0M268.3 38.1v1.1M269.8 39.2a1.12 1.12 0 0 1 0 1.7M269.8 38.1v1.1M271.8 38.1v4M273.2 38.1v4M274.6 39.7v-1.6h-12.8v4M275.8 39.7v.6M51.6 40.9h.3l.1 .3a.24 .24 0 0 1-.3 .1 .24 .24 0 0 1-.1-.4zM52.5 41.4h.2l.1 .1v.4l-.2-.2z"/>
<path d="M53.4 42a.29 .29 0 0 1 .3 .1 .29 .29 0 0 1 .1 .3l-.3-.1zM55.2 42.9h.3a.24 .24 0 0 1 .1 .3 .24 .24 0 0 1-.2 .2zM57.8 44.9a.64 .64 0 0 1 .7 .3 .64 .64 0 0 1-.1 .7l-.5-.3-.2-.4zM58.2 42.3l.1 .2zM58.7 41.4l.1 .1zM58.7 40l.1 .2zM93.6 44.7l.2 .5 1.5 .9M93.6 44.7l1.7 1M98.8 52.5a.49 .49 0 0 1 .7 .5v.3a.59 .59 0 0 1-.6-.1 .59 .59 0 0 1-.1-.7zM100.7 53.8l.4-.2a.6 .6 0 0 1 0 .6 .6 .6 0 0 1-.6 .3v-.3zM100.9 51l1.4 .8M102.6 46l.1-.1v.2z"/>
<path d="M102.6 44.7l.1-.1v.2zM102.7 51.1l.5 .1h.5M103 50.8l.2 .1M103.2 50.5h-.2v.3M103.2 51.2l-.9 .6M104.6 49.7v.2M104.6 49.9v.2M104.6 49.9l-1.6 .9M104.6 49.6v-.1a.92 .92 0 0 0-.9-.7 .92 .92 0 0 0-.9 .6 1.2 1.2 0 0 0-.1 1.7M104.6 49.7a.54 .54 0 0 0-.5-.4 .54 .54 0 0 0-.5 .4l-.4 .8M104.6 50.1a1.09 1.09 0 0 1-1.3 1l-.1-.2M104.6 49.7l-1.4 .8"/>
<path d="M104.6 50.1l-1.4 .8M105.4 50.8a.3 .3 0 0 1 .5 0 .3 .3 0 0 1-.1 .5 .39 .39 0 0 1-.2 .4 .39 .39 0 0 1-.4-.1v-.6zM106 47.6v-.1a.23 .23 0 0 1 .2 .3 .23 .23 0 0 1-.4 .1zM106 45.6h.1a.25 .25 0 0 1 .1 .3 .25 .25 0 0 1-.3 .1zM107.7 44.7l.2-.2a.27 .27 0 0 1 .1 .3 .27 .27 0 0 1-.3 .2zM107.9 46.4a.27 .27 0 0 1 .1 .4 .27 .27 0 0 1-.3 .1zM108.7 46h.1a.23 .23 0 0 1 .1 .3 .23 .23 0 0 1-.3 .1zM108.7 44.1l.1-.1a.23 .23 0 0 1 .1 .3 .23 .23 0 0 1-.3 .1zM109.6 45.5l.1-.1a.24 .24 0 0 1 .1 .4 .24 .24 0 0 1-.4 0zM109.6 43.6l.1-.1a.24 .24 0 0 1 .1 .3 .24 .24 0 0 1-.4 .1zM109.7 48.3h.2a.55 .55 0 0 1 .2 .5 .55 .55 0 0 1-.4 .4 .33 .33 0 0 1-.4-.2 .33 .33 0 0 1 .2-.4zM111.3 44.5l.2-.1a.27 .27 0 0 1 .1 .3 .27 .27 0 0 1-.4 .1z"/>
<path d="M111.4 42.5a.23 .23 0 0 1 .2 .3 .23 .23 0 0 1-.4 .1zM111.8 40.9h.1l-.1 .2zM112.2 44l.1-.1a.26 .26 0 0 1 .2 .3 .26 .26 0 0 1-.4 .1zM112.2 42.1l.2-.2a.27 .27 0 0 1 .1 .4 .27 .27 0 0 1-.4 .1zM114.3 45.9l.3-.2a.56 .56 0 0 1 .1 .7 .56 .56 0 0 1-.6 .3l-.1-.4zM115.4 44.2v2.6l-15.5 9M131.4 46.9h2.2v.5h-2.2zM131.4 46.9a1.07 1.07 0 0 1 1.8-.5l.3 .5M131.4 47.4a1.04 1.04 0 0 0 1.1 .8 1.04 1.04 0 0 0 1-.8M131.5 41.7h.2v.2h-.2zM131.5 40.2l.1-.1 .1 .2h-.2zM132.3 43.3l.2 .2h-.2z"/>
<path d="M132.4 43.3v.2M136.1 43.8l.4-.1 .1 .2-.1 .3h-.4zM136.2 46.1l.4 .1v.3a.31 .31 0 0 1-.5 .1 .31 .31 0 0 1 .1-.5zM137.3 51.5h.2M137.4 43.8l.3-.1 .2 .2-.2 .3h-.3zM138.6 43.8l.4-.1 .1 .2-.1 .3h-.4zM139.9 43.8l.4-.1 .1 .2-.1 .3h-.4zM141.1 46.4l.5 .1M141.2 43.8l.4-.1 .1 .2-.1 .3h-.4zM142.4 43.8l.4-.1 .2 .2-.2 .3h-.4zM142.4 46.5h.5M143.3 51.5h.2"/>
<path d="M143.7 43.8l.4-.1 .1 .3-.1 .2h-.4zM143.8 46.1l.4 .1v.3a.31 .31 0 0 1-.5 .1 .31 .31 0 0 1 .1-.5zM144.2 46.2l-.6 .2M145 43.8l.4-.1 .1 .3-.1 .2h-.4zM145.1 46.1l.4 .1v.3a.31 .31 0 0 1-.5 .1 .31 .31 0 0 1 .1-.5zM145.2 43.7v.5M148.9 40h.2v.2h-.2zM180.8 45.3v11.1h-11.1M181.2 45.3v11.5h-11.5M184 45.6v20.8h-9.2M204.5 45.8l-.8 .3v.8h.2v.5h-.2v.8l.8 .2M210.8 58h12.8a1.08 1.08 0 0 1 1 1.1h-7.3a.74 .74 0 0 0-.8 .7 .74 .74 0 0 0 .8 .7h9.1a.76 .76 0 0 0 .6-.5 .76 .76 0 0 0-.3-.8l-.3-.1h-1.1l1.8-1.1h5.6v38.1h-21.9z"/>
<path d="M212.7 46.5h2.4M212.7 44.5h2.4M212.7 45.5h2.4M212.7 50.5h2.4M212.7 50.6h-1.1v3M215.1 45.5v1M215.1 46.5v5h-2.4M256 53.1h22v24.2a.93 .93 0 0 1-1 1 1.18 1.18 0 0 0-1.5 1v4a.93 .93 0 0 1-1 1h-15a.93 .93 0 0 1-1-1v-4a1.18 1.18 0 0 0-1.5-1 .93 .93 0 0 1-1-1zM256 42.1h22v2.4h-22zM257 42.1v2.4M257.5 42.1v2.4M258.5 42.1v2.4"/>
<path d="M259.5 42.1v2.4M264.2 57.5l.5-.4 1.1-.1v14.1a2.02 2.02 0 0 0 2 2h2.8a2.02 2.02 0 0 0 2-2v-14a2.02 2.02 0 0 1 2 2v13.6a2.27 2.27 0 0 1-1.8 2.1 2.13 2.13 0 0 0-1 1.7v.8a2.02 2.02 0 0 1-2 2h-1.5a3.6 3.6 0 0 1-2.2-1.4l-.7-.2h-2.6a.93 .93 0 0 1-1-1v-14.7h1a.94 .94 0 0 0 1-1v-2.7zM268.3 40.9a1.06 1.06 0 0 0 1.5 0M268.3 40.9v1.2M269.8 40.9v1.2M274.2 41.4h1.6M274.2 40.3h1.6M274.5 42.1v2.4M275.5 42.1v2.4M275.8 40.3l-.2 .4 .2 .7M275.8 40.3l.6-.2v-.4h-2.2v2.4M275.8 41.4l.3 .3h.3v.4"/>
<path d="M275.8 41.4v.7M276.5 42.1v2.4M277 42.1v2.4M25.4 64.2h46.9v73.6h-46.9zM51.5 74.7h5.7v12.5h-5.7zM51.7 74.9h5.3v12.1h-5.3zM51.7 76.3h5.3M51.7 75h5.3M52 76.6h4.7v8.7h-4.7zM60.2 76.3h8.8v8.8h-8.8zM129.4 76.4h1.4v.4h19.2v-.4h1.4v8.8h-22zM131 76.8v-2.2h18.8v2.2"/>
<path d="M131.3 74l-.2 .6M132.4 76.8v3.6M132.4 76.9h6.9v.5h-.4M132.4 77.4h.5M132.4 73.8h-1v.2M132.4 73.7h1.3M132.5 74.2v.4M132.6 76.9v.5M132.6 73.5h-.2v.7M132.9 76.9v1.5h6v-1.5M133.1 74.2v.4M133.1 74.2h-.7v.4"/>
<path d="M133.3 76.8v.1M133.3 78.4v2M133.7 73.7v.3h.3M133.8 73.4v.4h.6M133.9 73.4h-1.3v.3M133.9 73.8v.2M134.3 73.8v.4M134.4 73.7v.7M134.4 74.2h-.5v.4M137.2 78.4v.4M139.1 77.4v1.4M139.7 77.4v1.4"/>
<path d="M139.9 77.4v.2h.6v-.2M140 77.6v4.5h5M140.9 76.9v.5h-1.4v-.5h5.8M140.9 77.2h.4M141.2 79.3v.7M141.3 76.9v.5h1.4v-.5M141.4 79.7h.1M141.7 77.4v.2h.7v-.2M142.2 78.4h.6M142.7 77.2h2.2v4.9M143.5 79.7h.1M143.8 79.5v.4"/>
<path d="M143.8 78.4v2.5h-2.6v-2.5h2.6M145.3 76.9v1.9M146.6 73.7v.5h.4M146.6 73.8v.4M147 73.8v.2M147 73.7v.3h.3M147 74.2v.4M147 73.7h-13v.1M147.4 76.8v.1M147.4 77v1.8M148.3 73.4v.3M148.3 73.5h.2v1.1"/>
<path d="M148.4 73.4h-1.3v.4h-.5M148.4 76.9h-1.6l1.6 .1M148.4 76.8v3.6M148.5 74.2v.4M148.5 73.8h.8l.3 .8M148.5 73.7h-1.2v.3M148.6 74.2h-.8v.4M213.7 69h-1.4a.93 .93 0 0 0-.9 1v14a1 1 0 0 0 .9 1h1.4M214 64.8l.2-.2 .6-.2h14a1.01 1.01 0 0 1 .9 1v21.3a2.95 2.95 0 0 1-3 2.9h-11.9a1 1 0 0 1-1.1-1v-23.2zM229.7 69h1.4a.94 .94 0 0 1 1.1 1v14a1 1 0 0 1-1.1 1h-1.4M261.8 62a1.95 1.95 0 0 1-1.8 1.1h-2.4v10h2.2a2.02 2.02 0 0 1 2 2M263.2 77.7v-15h1.5v15"/>
<path d="M268.6 79.3v-4.4h.9v4.4M274.6 61.1a1.95 1.95 0 0 0 1.8 2v10a2.03 2.03 0 0 0-2.2 .8M27.9 85.7h4.9v2.3h-4.9zM27.9 88.2h4.9v2.3h-4.9zM27.9 90.7h4.9v2.3h-4.9zM27.9 93.2h4.9v2.3h-4.9zM51.7 85.6h5.3M56.3 88.6h3.6v6.7h-3.6zM56.5 98h1.7M56.6 88.8h3v6.3h-3zM56.9 89.1h2.4v5.7h-2.4zM57 90.1h2.2v3.7h-2.2z"/>
<path d="M57.3 90.4h1.6v3.1h-1.6zM57.4 97.2v1.6M60.6 89.1h3.5v6.7h-3.5zM60.8 89.3h3v6.3h-3zM61.1 89.6h2.5v5.7h-2.5zM61.3 90.6h2.1v3.7h-2.1zM61.5 90.9h1.7v3.1h-1.7zM64.9 89.1h3.4v6.7h-3.4zM65.1 89.3h3v6.3h-3zM65.3 89.6h2.6v5.7h-2.6zM65.5 90.6h2.2v3.7h-2.2zM65.8 90.9h1.6v3.1h-1.6z"/>
<path d="M130 82.8v-2.4h5.2v-1.6h4.7v4h5.3v-4h2.8v1.6h2.7v2.4M131 80.4v.4a.8 .8 0 0 1 .8 .8 .8 .8 0 0 1-.8 .8v.4h-1.6M139.9 82.4h5.3M142.2 80.9h.5M149.8 80.4v.4a.8 .8 0 0 0-.8 .8 .8 .8 0 0 0 .8 .8v.4h1.6M210.8 93h2.9v3.1M217.2 96.1v-3.3h3.1v3.3M223.1 96.1v-3.3h3.3v3.3M232.7 93h-3v3.1M256 97.3h22v24.2a1.08 1.08 0 0 1-1.5 1 1.08 1.08 0 0 0-1 1v4a1 1 0 0 1-1 1h-15a1.01 1.01 0 0 1-1-1v-4a1.18 1.18 0 0 0-1.5-1 .94 .94 0 0 1-1-1zM43 106.9h3.5v6.8h-3.5zM43.2 107.1h3v6.3h-3z"/>
<path d="M43.4 107.4h2.6v5.8h-2.6zM43.6 108.5h2.2v3.6h-2.2zM43.9 108.7h1.6v3.1h-1.6zM47.5 106.9h3.5v6.8h-3.5zM47.7 107.1h3v6.3h-3zM48 107.4h2.5v5.8h-2.5zM48.1 108.5h2.2v3.6h-2.2zM48.4 108.7h1.6v3.1h-1.6zM50.5 103.4v-30h-13.9v30h13.9M52.4 101h15.1v21.9h-15.1zM70.4 102.3a.26 .26 0 0 1 .4 .1 .26 .26 0 0 1-.1 .3h-.3zM70.7 116.5a.26 .26 0 0 1 .4 .1 .26 .26 0 0 1-.2 .4l-.3-.2z"/>
<path d="M130.8 117.5v.7a1.61 1.61 0 0 1 1.7 1.6 1.61 1.61 0 0 1-1.7 1.7v.8h-3.1M131.6 104.6l-.3 1.3M133.7 110.2v7.3M133.7 110.4h13.9v1.1h-.8M133.7 111.5h1.1M133.8 104.1h2.6M133.8 104.3h-1.9l-.3 .3M133.9 105v.9M134.1 110.4v1.1M134.2 103.6h-.4v1.4M134.8 110.4v3.1h12v-3.1M135.1 105v.9"/>
<path d="M135.2 105h-1.5v.9M135.7 110.2v.2M135.7 113.5v4M136.3 104.1v.6h.6M136.6 103.5v.7h1.2M136.7 103.5h-2.5v.6M136.8 104.2v.5M137.5 104.2v.8M137.7 104v1.5M137.8 105h-.9v.9M143.4 113.5v.8M147.1 111.5v2.8"/>
<path d="M148.4 111.5v2.8M148.7 111.5v.3h1.3v-.3M149 111.8v9.1h.5M150.8 110.4v1.1h-2.8v-1.1h4.3M150.8 111.1h.8M151.4 115.4l-.1 1.1M151.4 104h-14.5v.2M151.6 110.4v1.1h.6M151.8 105.9h-21v4.3M152 113.5h-.6v2.9M152.3 110.2h-21.8v-.7h-2.8v17.5h16.7M210.8 104.5h21.9v6.4h-21.9z"/>
<path d="M212.2 104.5v.4h19.1v-.4M223.6 104.9v6M224.6 104.9v6M225.3 104.9v6M226.8 104.9v6M227.3 104.9v6M261.8 106.2a1.95 1.95 0 0 1-1.8 1.1h-2.4v10h2.2a2.02 2.02 0 0 1 2 2M264.2 101.7l.7-.4 .9-.1v14.1a2.02 2.02 0 0 0 2 2h2.8a2.02 2.02 0 0 0 2-2v-14a1.94 1.94 0 0 1 2 2v13.6a2.18 2.18 0 0 1-1.8 2.1 2.13 2.13 0 0 0-1 1.7 2.42 2.42 0 0 1-.7 2.3l-.6 .4-2.2 .1a2.57 2.57 0 0 1-2-1.3l-.7-.3h-2.8a1.01 1.01 0 0 1-1-1v-14.7h1a1.01 1.01 0 0 0 1-1v-2.7zM274.6 105.3a1.95 1.95 0 0 0 1.8 2v10a2.23 2.23 0 0 0-2.2 .8M38.5 121.2h.2a.24 .24 0 0 1 .1 .4 .24 .24 0 0 1-.3 .1 .24 .24 0 0 1-.1-.4zM68.6 124.6l.4-.1a.26 .26 0 0 1 .1 .3 .26 .26 0 0 1-.4 .1 .26 .26 0 0 1-.1-.3zM70.7 120.5a.26 .26 0 0 1 .4 .1 .26 .26 0 0 1-.2 .3h-.2z"/>
<path d="M128.9 122.3v-4.8h10.4v-3.2h9.4l.1 8M148.7 121.5h.4M215.1 123.1v.7h16.1M230.8 127.1a2.59 2.59 0 0 0-3.2 1.6 2.59 2.59 0 0 0 1.4 3.3M231.1 123.1h-18.8v12.7h13.5M43.5 171.6a2.6 2.6 0 0 0-2.6 2.6M43.5 171.6a2.6 2.6 0 0 1 2.6 2.6M43.9 179.9v-.4h1.6v.4M46.7 177.4v-6.3h-6.4v6.3h6.4M48.4 179.9v-.4h1.6v.4M49.7 168.1v11.4M49.7 168.1h-12.4v12.3h5.7"/>
<path d="M50.5 179.9v-12.6h-13.9v13.9h14.4v-1.3h-3.5v1.3M52.4 179.9h-.9v1.3h17.5v-1.3h-1.5M56.7 177.5v-1.1h-4.7v3.5M68.3 179.9v1.3M25.4 181.4h46.9v5.5h-46.9zM27.9 181.1h4.9v.1h-4.9zM28.4 186.9v1.1h1.8M28.5 189.1h3.1M28.5 188v1.7h.5M28.6 186.9v1.1M29 189.1v.7h3M30.2 186.9v1.1"/>
<path d="M32.3 186.9v1.1h1.1v1.2M32.3 189v-.7h-.7v.8M32.3 189v.2h32.6M33.2 188v1M33.4 189h-1.4v.8M43 181.2v-1.3h3.5v1.3M46.5 180.4h1M52.4 181.2v-3.7h15.1v3.7M63.8 188h1.1M63.8 187.5v1.7M63.8 189h1.4v.8h3.1M64 188v1"/>
<path d="M64.9 186.9v1.1M64.9 189v.2M64.9 189v-.7h.7v.8h3.1M67 186.9v1.1h1.9M68.2 189.7h.5M68.2 189.1v.7M68.6 186.9v1.1M68.7 188v1.7M68.8 186.9v1.1"/>
<circle cx="51" cy="38.6" r=".22"/>
<circle cx="132.4" cy="20.7" r="1.3"/>
<circle cx="148.3" cy="20.7" r="1.29"/>
<circle cx="231.5" cy="31.6" r="1.49"/>
<circle cx="264" cy="39.1" r=".76"/>
<circle cx="51" cy="40.6" r=".22"/>
<circle cx="54.6" cy="42.6" r=".22"/>
<circle cx="103.2" cy="46.9" r=".09"/>
<circle cx="106.9" cy="45.3" r=".22"/>
<circle cx="106.9" cy="47.2" r=".22"/>
<circle cx="110.5" cy="43.2" r=".23"/>
<circle cx="110.5" cy="45.1" r=".23"/>
<circle cx="130.8" cy="52.2" r=".55"/>
<circle cx="132.4" cy="47.1" r="1.3"/>
<circle cx="137.4" cy="52" r=".56"/>
<circle cx="137.6" cy="46.4" r=".28"/>
<circle cx="138.9" cy="46.4" r=".28"/>
<circle cx="140.1" cy="46.4" r=".28"/>
<circle cx="141.4" cy="46.4" r=".28"/>
<circle cx="142.7" cy="46.4" r=".28"/>
<circle cx="143.4" cy="52" r=".54"/>
<circle cx="144.5" cy="42.2" r=".11"/>
<circle cx="150" cy="52.2" r=".55"/>
<circle cx="171.7" cy="51.8" r=".6"/>
<circle cx="207.3" cy="50.6" r=".56"/>
<circle cx="29.1" cy="67.9" r="1.51"/>
<circle cx="68.6" cy="67.9" r="1.51"/>
<circle cx="137.4" cy="79.8" r=".72"/>
<circle cx="137.4" cy="79.8" r=".76"/>
<circle cx="142.5" cy="79.7" r="1.05"/>
<circle cx="181.2" cy="63.6" r="1.11"/>
<circle cx="131" cy="81.6" r=".8"/>
<circle cx="149.8" cy="81.6" r=".81"/>
<circle cx="212.2" cy="94.6" r=".54"/>
<circle cx="218.7" cy="94.5" r=".56"/>
<circle cx="224.8" cy="94.5" r=".56"/>
<circle cx="231.4" cy="94.6" r=".56"/>
<circle cx="27.4" cy="116.4" r=".24"/>
<circle cx="27.4" cy="105.4" r=".24"/>
<circle cx="130.9" cy="119.9" r="1.61"/>
<circle cx="143.7" cy="116.3" r="1.46"/>
<circle cx="143.7" cy="116.3" r="1.51"/>
<circle cx="212.4" cy="109.7" r=".79"/>
<circle cx="219.6" cy="107.7" r="1.31"/>
<circle cx="231.2" cy="109.7" r=".79"/>
<circle cx="36.7" cy="132.1" r=".76"/>
<circle cx="36.7" cy="126.1" r=".7"/>
<circle cx="39.9" cy="132.1" r=".76"/>
<circle cx="39.9" cy="126.1" r=".7"/>
<circle cx="43.1" cy="126.1" r=".7"/>
<circle cx="43.1" cy="132.1" r=".7"/>
<circle cx="46.2" cy="132.1" r=".7"/>
<circle cx="46.2" cy="126.1" r=".7"/>
<circle cx="49.4" cy="126.1" r=".7"/>
<circle cx="49.4" cy="132.1" r=".7"/>
<circle cx="52.6" cy="132.1" r=".7"/>
<circle cx="52.6" cy="126.1" r=".7"/>
<circle cx="55.8" cy="126.1" r=".7"/>
<circle cx="55.8" cy="132.1" r=".7"/>
<circle cx="58.9" cy="132.1" r=".76"/>
<circle cx="58.9" cy="126.1" r=".7"/>
<circle cx="68.6" cy="134" r="1.49"/>
<circle cx="215.5" cy="133.4" r="1.6"/>
<circle cx="43.5" cy="174.2" r="2.63"/>
</g>
<g fill="#000">
<path d="M128.7 39.8l1 6.4h-2zM152 39.8l1 6.4h-2zM226.7 23.5l3.3 .5-3.3 .6zM233 24l3.3-.5v1.1zM239.8 31.5l.5 3.3h-1zM239.3 26.2h1l-.5 3.3zM249 34.8h1l-.5 3.3zM254.3 32.7h2.1l-1 6.4zM277.6 32.7h2.1l-1.1 6.4zM65.7 59.1l3.3 .5-3.3 .5zM72.3 59.6l3.3-.5v1zM164.9 56.8l.5 3.3h-1z"/>
<path d="M164.4 53.1h1l-.5 3.3zM177.5 40.7l3.3 .5-3.3 .5zM177.5 53.1l3.3 .5-3.3 .5zM181.2 41.2l3.3-.5v1zM184 53.6l3.3-.5v1zM249.5 42.1l.5 3.3h-1zM256 50.3l3.3-.5v1zM260.7 49.8l3.3 .5-3.3 .5zM22.5 60.9h1l-.5 3.3zM112.9 75.5h1l-.5 3.3zM138 79.4l2.6-2.1 .5 .9zM23 95.5l.5 3.3h-1z"/>
<path d="M23 85.7l.5 3.3h-1zM53.5 99.3l3.4 .5-3.4 .5zM59.9 99.8l3.3-.5v1zM113.4 82.8l.5 3.3h-1zM96.1 101l.5 3.3h-1zM108.6 111h1l-.5 3.3zM124.8 113.5l.5 3.3h-1zM124.3 107.1h1l-.5 3.3zM157.1 111h1l-.5 3.3zM157.6 116.2l.5 3.3h-1zM178.1 114.3l.5 3.3h-1zM177.6 110.2h1l-.5 3.3z"/>
<path d="M22.5 134.5h1l-.5 3.3zM56.9 120.1l3.3-.6v1.1zM69 119.5l3.3 .6-3.3 .5zM95.6 119.6h1l-.5 3.3zM109.1 122.3l.5 3.3h-1zM241.7 120.5h1l-.5 3.3zM242.2 135.8l.5 3.3h-1zM49.1 143.8l3.3 .6-3.3 .5zM67.5 144.4l3.3-.6v1.1z"/>
</g>
<text font-size="8.4" x="215.2" y="193.5">hall_position</text>
<g font-size="8.1">
<text x="22" y="7.9">6</text>
<text x="71.2" y="7.9">5</text>
<text x="121.2" y="7.9">4</text>
<text x="171.2" y="7.9">3</text>
<text x="221.2" y="7.9">2</text>
<text x="270.5" y="7.9">1</text>
<text x="2" y="33.5">D</text>
<text x="289" y="33.5">D</text>
<text x="1.7" y="86">C</text>
<text x="288.7" y="86">C</text>
<text x="2.7" y="136">B</text>
<text x="289.7" y="136">B</text>
<text x="2" y="188.5">A</text>
<text x="289" y="188.5">A</text>
<text x="22" y="207.9">6</text>
<text x="71.2" y="207.9">5</text>
<text x="121.2" y="207.9">4</text>
<text x="171.2" y="207.9">3</text>
<text x="221.2" y="207.9">2</text>
<text x="270.5" y="207.9">1</text>
</g>
<g font-size="4.6">
<text x="229.4" y="23.1">0.75</text>
<text x="249.7" y="29.9">G</text>
<text x="280.2" y="29.9">G</text>
<text x="238.7" y="35.3" transform="rotate(-90 238.7 35.3)">0.50</text>
<text x="262.9" y="35">F</text>
<text x="177.6" y="40.3">0.10</text>
<text x="223.5" y="41.6">F (4 : 1)</text>
<text x="248.4" y="41.1" transform="rotate(-90 248.4 41.1)">2</text>
<text x="123.4" y="50.6">C</text>
<text x="153.5" y="50.6">C</text>
<text x="191.3" y="52.7">0.80</text>
<text x="251.4" y="49.4">4</text>
<text x="74.1" y="58.6">0.67</text>
<text x="148.2" y="59.6">H</text>
<text x="163.8" y="61.3" transform="rotate(-90 163.8 61.3)">0.10</text>
<text x="149.1" y="71.2" transform="rotate(-30 149.1 71.2)">0.75</text>
<text x="21.9" y="77.7" transform="rotate(-90 21.9 77.7)">4.30</text>
<text x="168.4" y="76.4">H (4 : 1)</text>
<text x="112.2" y="78.7" transform="rotate(-90 112.2 78.7)">2</text>
<text x="95" y="96" transform="rotate(-90 95 96)">4.40</text>
<text x="123.3" y="91.6">E C-C (2 : 1)</text>
<text x="255.2" y="92.8">G-G (2 : 1)</text>
<text x="69.8" y="98.8">0.62</text>
<text x="221.6" y="106.2">B</text>
<text x="123.7" y="109.9" transform="rotate(-90 123.7 109.9)">0.75</text>
<text x="74.1" y="119.1">3.10</text>
<text x="108" y="119.8" transform="rotate(-90 108 119.8)">2</text>
<text x="167.3" y="115.5" transform="rotate(-90 167.3 115.5)">0</text>
<text x="177" y="118.7" transform="rotate(-90 177 118.7)">0.20</text>
<text x="21.9" y="120.9" transform="rotate(-90 21.9 120.9)">8.46</text>
<text x="156.5" y="127.5" transform="rotate(-90 156.5 127.5)">0.50</text>
<text x="241.1" y="129.6" transform="rotate(-90 241.1 129.6)">3</text>
<text x="131.8" y="137.6">E (4 : 1)</text>
<text x="59.1" y="143.4">3</text>
<text x="213.5" y="144">B (4 : 1)</text>
</g>
<text font-size="3.9" x="278.4" y="188.6">A4</text>
<g font-size="2">
<text x="107.6" y="147.6">WENN NICHT ANDERS DEFINIERT:</text>
<text x="141.4" y="147.6">OBERFLÄCHENGÜTE:</text>
<text x="188.3" y="147.5">ENTGRATEN</text>
<text x="188.3" y="150">UND SCHARFE</text>
<text x="219.6" y="148.9">ZEICHNUNG NICHT SKALIEREN</text>
<text x="260.3" y="149.1">ÄNDERUNG</text>
<text x="107.6" y="150.1">BEMASSUNGEN SIND IN MILLIMETER</text>
<text x="107.6" y="152.6">OBERFLÄCHENBESCHAFFENHEIT:</text>
<text x="107.6" y="155.1">TOLERANZEN:</text>
<text x="188.3" y="155">BRECHEN</text>
<text x="188.3" y="152.5">KANTEN</text>
<text x="109.3" y="160.1">WINKEL:</text>
<text x="109.3" y="157.6">LINEAR:</text>
<text x="121.3" y="165">NAME</text>
<text x="137" y="164.9">SIGNATUR</text>
<text x="154.2" y="164.9">DATUM</text>
<text x="207.2" y="164.9">BENENNUNG:</text>
<text x="107.2" y="169">GEZEICHNET</text>
<text x="107.4" y="173.3">GEPRÜFT</text>
<text x="107.4" y="177.4">GENEHMIGT</text>
<text x="107.4" y="181.7">PRODUKTION</text>
<text x="162.6" y="185.5">WERKSTOFF:</text>
<text x="207.1" y="185.5">ZEICHNUNGSNR.</text>
<text x="107.7" y="186.1">QUALITÄT</text>
<text x="162.6" y="198.5">GEWICHT:</text>
<text x="207.1" y="198.6">MASSSTAB:5:1</text>
<text x="251.5" y="198.6">BLATT 1 VON 1</text>
</g>
</svg>
